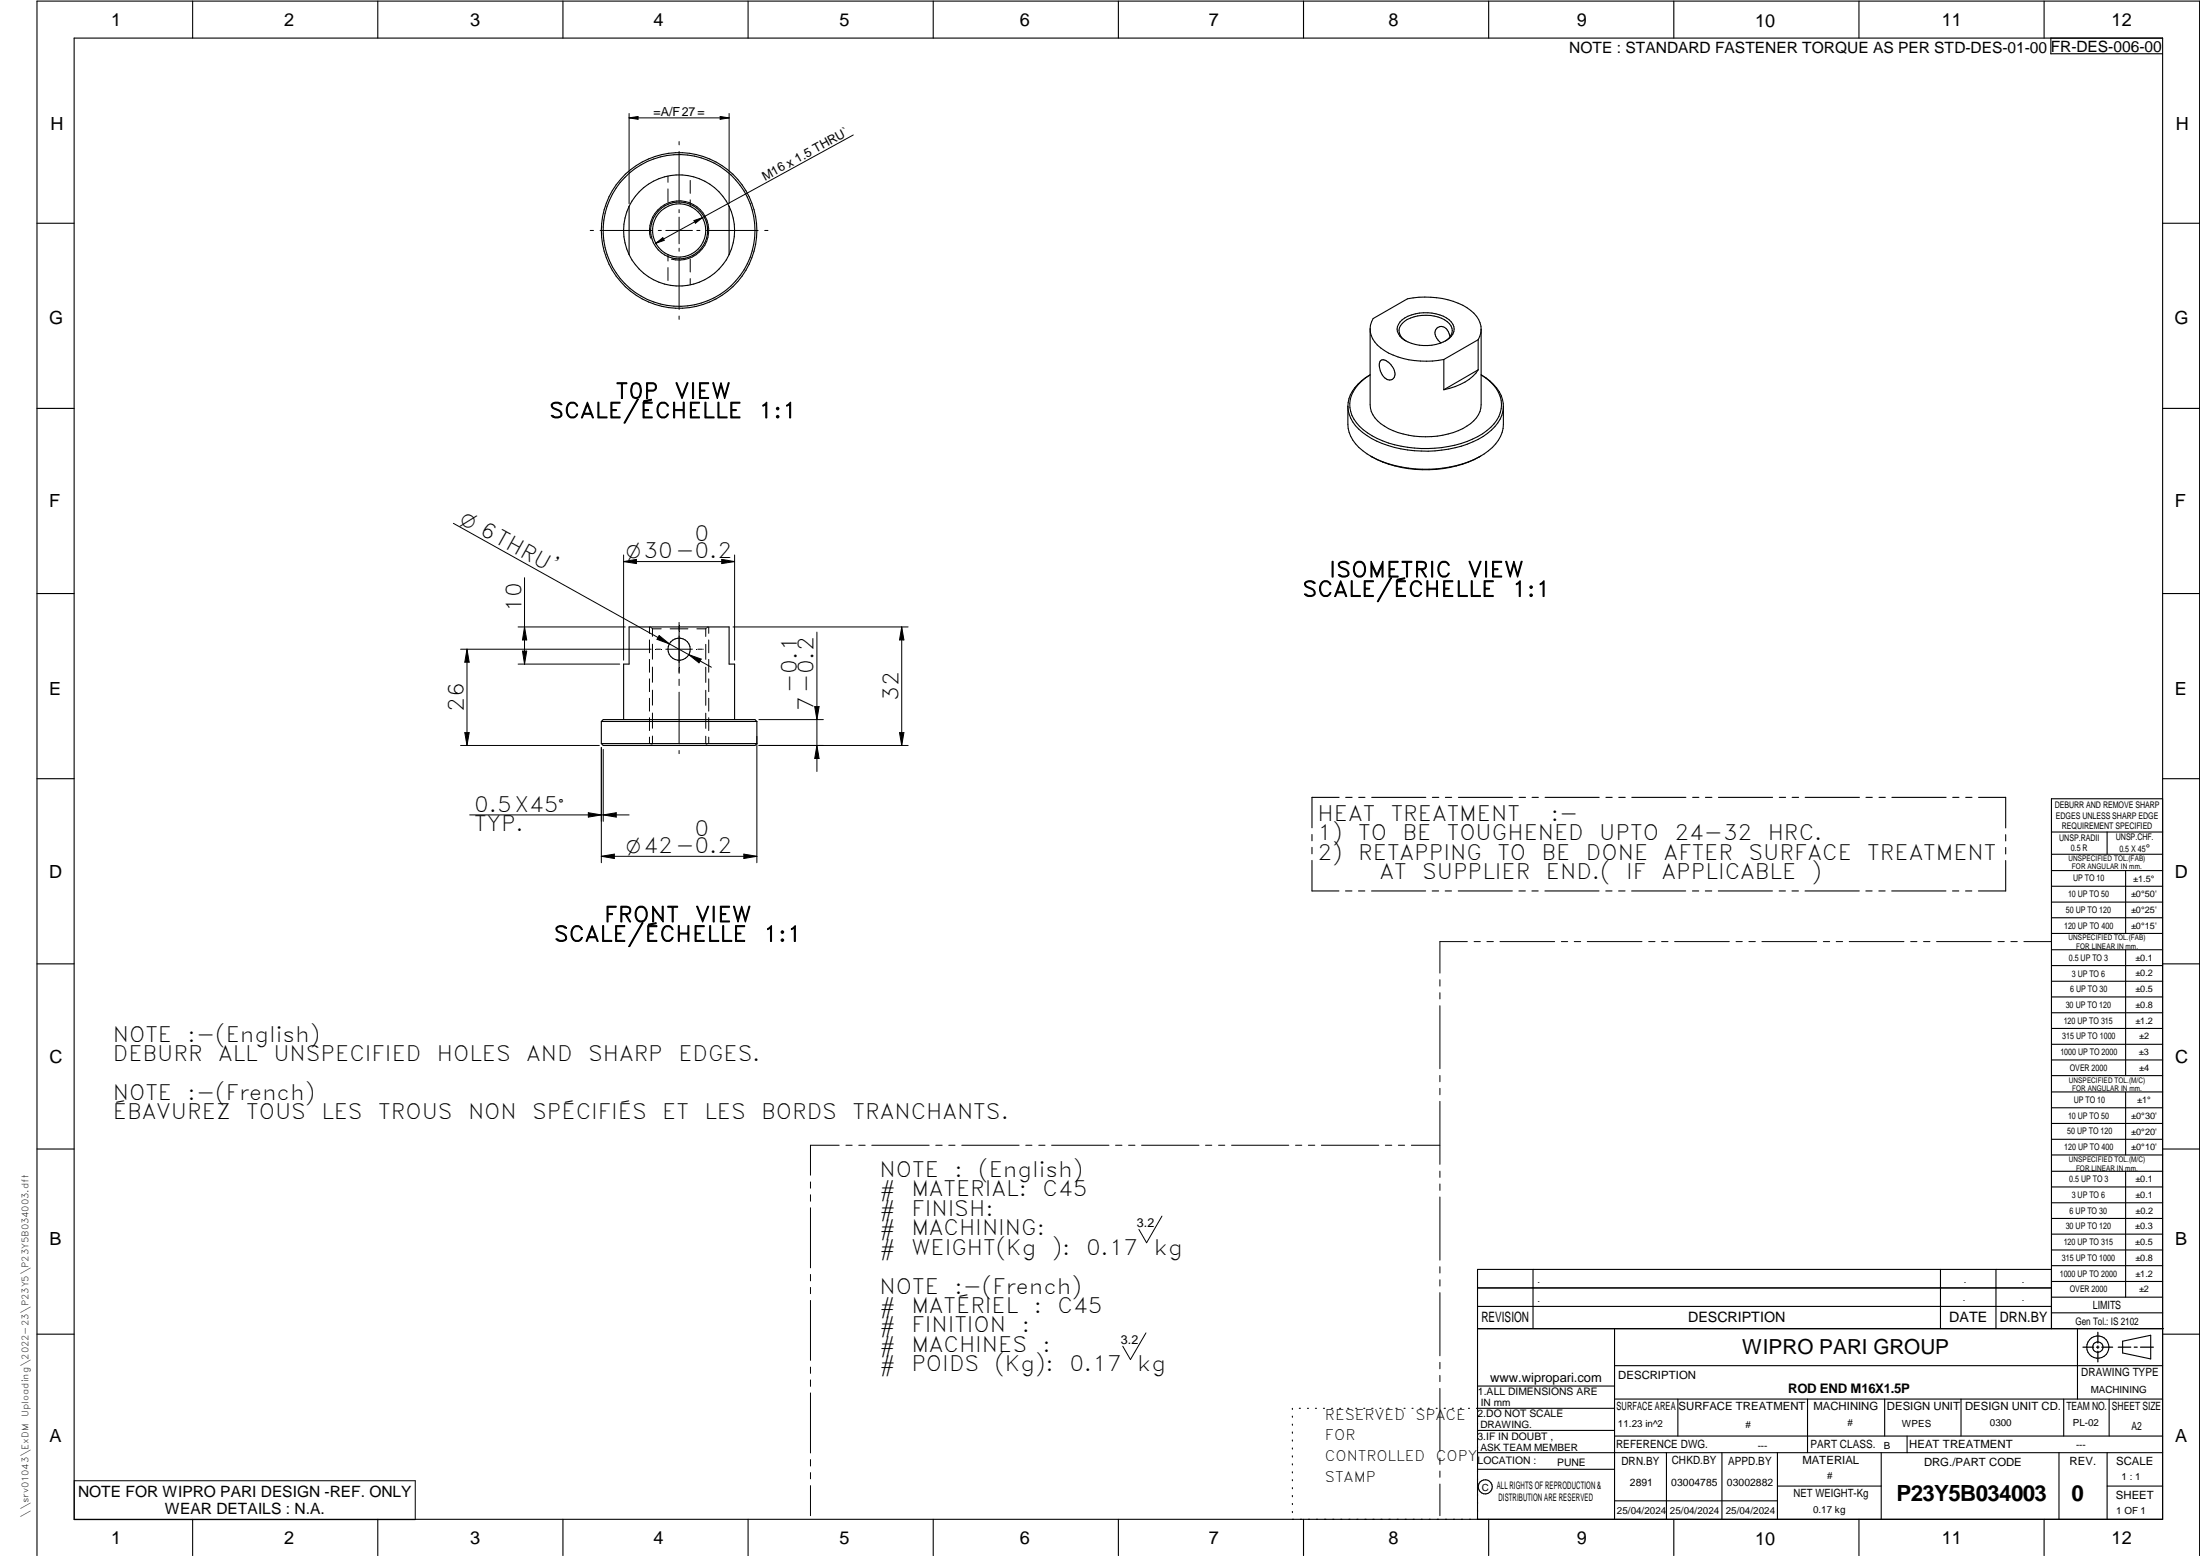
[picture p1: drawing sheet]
<svg xmlns="http://www.w3.org/2000/svg" width="594mm" height="420mm" viewBox="0 0 594 420" stroke-linecap="round" stroke-linejoin="round" font-family="sans-serif">
<g fill="none" stroke="#000" stroke-width=".3">
<path d="M20 10.3h564v400h-564zM52 .3v10M102 .3v10M152 .3v10M202 .3v10M252 .3v10M302 .3v10M352 .3v10M402 .3v10M452 .3v10M502 .3v10M552 .3v10"/>
<path d="M553.8 10.3v4.2h30.2M169.9 55.7v13M169.9 55.7a15.1 15.1 0 0 0 0 13M196.9 55.7a15 15 0 0 0-13.5-8.5 15 15 0 0 0-13.5 8.5M196.9 55.7v13M196.9 55.7a15.1 15.1 0 0 1 0 13M10 60.3h10M196.9 68.7a15 15 0 0 1-13.5 8.5 15 15 0 0 1-13.5-8.5M584 60.3h10M372.7 97.5a1.48 1.48 0 0 1 2.1 .2 3.5 3.5 0 0 1 1.5 4.5 2 2 0 0 1-3.1-1 4 4 0 0 1-.5-3.7zM378.6 86.4a11.5 11.5 0 0 1 12.7 0 3.1 3.1 0 0 1-.7 5.5 11.7 11.7 0 0 1-12-.5 3 3 0 0 1 0-5zM379.7 92.1a2.98 2.98 0 0 1-1.9-2.5 2.98 2.98 0 0 1 1.5-2.8 10.7 10.7 0 0 1 11.5 .1 2.94 2.94 0 0 1 1.4 2.8 2.94 2.94 0 0 1-2 2.4"/>
<path d="M389.9 97.1v8.1M391.6 90.9a2.82 2.82 0 0 0-2.9-2.7 1.92 1.92 0 0 0-.7 3.2l1.1 1.2M399.2 91.7a5.8 5.8 0 0 0-2.1-7.9 21.8 21.8 0 0 0-17-3.1l-9.3 5.3a5.8 5.8 0 0 0 2 7.9 21.8 21.8 0 0 0 17.1 3.2M399.2 91.7l-9.3 5.4M399.2 99.9a13.8 13.8 0 0 1-9.3 5.3M399.2 99.9l-9.3 5.3M399.2 91.7v8.2M400 88.9v20.4a6.9 6.9 0 0 1-3.9 5.8 23 23 0 0 1-22.3 0 7.1 7.1 0 0 1-3.8-5.8v-20.4M10 110.3h10M364 109.7v4.9a10 10 0 0 0 5.1 8 32.5 32.5 0 0 0 29 1.5 12.5 12.5 0 0 0 7.8-8.4l.1-6M368.8 102a8.7 8.7 0 0 0-4.1 9.1 12.3 12.3 0 0 0 7.2 7.3 32.1 32.1 0 0 0 28.4-1.3 9.4 9.4 0 0 0 5.1-8.9 10.2 10.2 0 0 0-5.4-7 10.5 10.5 0 0 1 6 8.8 10.4 10.4 0 0 1-5.5 7.9 32.5 32.5 0 0 1-30.1 .5 10.7 10.7 0 0 1-6.4-8.7M368.8 102a9.8 9.8 0 0 0-4.8 7.7"/>
<path d="M370 101.2l-1.2 .8M584 110.3h10M370.1 123.1a31.7 31.7 0 0 0 29.7 0M10 160.3h10M584 160.3h10M162.4 194.8h42M162.4 194.8v6M162.4 194.8l.5-.5h41l.5 .5M168.4 194.3v-15h1.5v-10h27v10h1.5v15M204.4 194.8v6M10 210.3h10M162.4 200.8l.5 .5h41l.5-.5"/>
<path d="M162.4 200.8h42M361.6 215.3h-7.3v8.2M363.4 215.3h1.7M366.9 215.3h1.7M370.4 215.3h14.6M386.8 215.3h1.7M390.3 215.3h1.7M393.8 215.3h14.6M410.2 215.3h1.7M413.7 215.3h1.7M417.2 215.3h14.6M433.7 215.3h1.6"/>
<path d="M437.1 215.3h1.8M440.6 215.3h14.6M457.1 215.3h1.7M460.5 215.3h1.8M464.1 215.3h14.6M480.5 215.3h1.7M483.9 215.3h1.8M487.5 215.3h14.6M503.9 215.3h1.7M507.4 215.3h1.7M510.9 215.3h14.6M527.3 215.3h1.7"/>
<path d="M530.8 215.3h1.7M534.3 215.3h7.3v8.3M584 215.7h-30v143.1M584 210.3h10M354.3 225.3v1.7M354.3 228.8v1.7M354.3 232.3v8.3h7.3M541.6 232.4v8.2h-7.4M541.6 225.4v1.7M541.6 228.9v1.7M554 224.7h30M554 230.7h30"/>
<path d="M554 235.1h30M554 239.3h30M569 224.7v6M574 235.1v17M363.3 240.6h1.8M366.9 240.6h1.6M370.4 240.6h14.6M386.8 240.6h1.7M390.3 240.6h1.7M393.8 240.6h14.6M410.2 240.6h1.7M413.7 240.6h1.7"/>
<path d="M417.2 240.6h14.6M433.6 240.6h1.7M437.1 240.6h1.7M440.6 240.6h14.6M457 240.6h1.7M460.5 240.6h1.7M464 240.6h14.6M480.4 240.6h1.7M483.9 240.6h1.7M487.4 240.6h14.7M503.8 240.6h1.7M507.4 240.6h1.7"/>
<path d="M510.8 240.6h14.7M527.3 240.6h1.6M530.8 240.6h1.7M554 243.6h30M554 247.8h30M554 252.1h30M554 256.5h30M574 256.5v33.9M10 260.3h10M554 260.7h30M554 265h30M554 269.2h30"/>
<path d="M554 273.5h30M554 277.7h30M584 260.3h10M554 282h30M554 286.2h30M554 290.4h30M554 294.9h30M554 299.1h30M574 294.9v17M10 310.3h10M554 303.4h30M554 307.6h30"/>
<path d="M554 311.9h30M554 316.3h30M574 316.3v34M584 310.3h10M554 320.5h30M554 324.8h30M554 329h30M554 333.2h30M554 337.5h30M399 358.8h185.2M399 352.8h155M399 347.8h155"/>
<path d="M414 342.8v16M436 358.8v51.5M524 342.8v16M539 342.8v16M554 341.8h30M554 346h30M554 350.3h30M554 354.5h30M554 342.8h-155v67.5M561 358.8v19M10 360.3h10M399 374.3h37"/>
<path d="M436 377.8h148M453.1 377.8v10M488.1 377.8v14.5M508.9 377.8v10M529.5 377.8v10M557.3 377.8v10M569.5 377.8v10M573.2 362.2l7.6-1.6v6.3l-7.6-1.6zM584 368.8h-148M584 360.3h10M349 380.3v.3M349 382.4v.3"/>
<path d="M349 384.6v.3M349 386.7v.3M349 388.8v.3M349 391v.3M349 393.1v.3M349 395.3v.3M349 397.4v.3M349 399.5v.3M350.9 380.3h.2M353.1 380.3h.2M355.2 380.3h.3M357.4 380.3h.3"/>
<path d="M359.6 380.3h.3M361.7 380.3h.3M363.9 380.3h.3M366.1 380.3h.3M368.3 380.3h.2M370.4 380.3h.3M372.6 380.3h.3M374.8 380.3h.3M376.9 380.3h.4M379.1 380.3h.3M381.3 380.3h.3M383.4 380.3h.4"/>
<path d="M385.6 380.3h.3M387.8 380.3h.3M390 380.3h.3M392.2 380.3h.3M394.3 380.3h.3M396.5 380.3h.3M398.7 380.3h37.3M399 396.7h37M399 392.3h185M399 386.2h37M436 387.8h148M450 392.3v18"/>
<path d="M465 392.3v18M480 392.3v18M508 392.3v18M515 387.8v4.5M556 392.3v18M569 392.3v18M52 410.3v9.7M102 410.3v9.7M152 410.3v9.7M202 410.3v9.7M252 410.3v9.7M302 410.3v9.7"/>
<path d="M349 401.7v.3M349 403.8v.4M349 406v.3M349 408.1v.3M352 410.3v9.7M402 410.3v9.7M436 405.3h44M452 410.3v9.7M480 401.3h28M502 410.3v9.7M552 410.3v9.7M569 401.3h15"/>
<path d="M10 420v-419.7h584v419.7"/>
<circle cx="183.4" cy="62.2" r="21"/>
<circle cx="183.4" cy="62.2" r="20.5"/>
<circle cx="183.4" cy="62.2" r="7.7"/>
<circle cx="183.4" cy="62.2" r="7.2"/>
<circle cx="183.4" cy="175.3" r="2.99"/>
<circle cx="566.5" cy="363.7" r="1.39"/>
<circle cx="566.5" cy="363.8" r="3"/>
<circle cx="401.1" cy="401.5" r="1.9"/>
</g>
<g fill="none" stroke="#000" stroke-width=".27">
<path d="M169.9 30.6v24.4M169.9 31.8h27M169.9 31.8l2.4-.3v.7zM183.4 38.2v.9M194.5 31.5l2.4 .3-2.4 .4zM196.9 30.6v24.4M230.4 36.4l-53.3 29.3M180.4 47.5v1.7M180.4 51v3.5M183.4 40.9v13.9M183.4 56.6v.8M183.4 58.6v7.2"/>
<path d="M186.4 48.7v3.5M186.4 54v1.7M187.4 59.6l2.3-.8-1.9 1.5zM159.4 62.2h.9M162 62.2h14M175.7 64.3a8 8 0 0 1 7-10 8 8 0 0 1 8.7 8.7 8 8 0 0 1-10.1 7M177.1 65.7l1.9-1.5 .4 .7zM177.8 62.2h.8M179.8 62.2h7.2M180.4 68.7v1.8M180.4 72.3v3.4M183.4 67v.9"/>
<path d="M183.4 69.6v14M186.4 70v3.4M186.4 75.2v1.7M188.2 62.2h.8M190.8 62.2h13.9M206.5 62.2h.9M183.4 85.3v.9M122.4 141.3l58.4 32.6M141.6 156v23.3M168.4 149.9v28.4M168.4 151.6l3.5-.6v1.2zM168.4 151.6h30"/>
<path d="M194.9 151l3.5 .6-3.5 .6zM198.4 149.9v28.4M124.4 175.3h51.4M126.1 175.3v26M126.1 175.3l.6 3.5h-1.2zM139.9 179.3h27.4M139.9 169.3h28.9M141.1 175.8h1.1l-.6 3.5zM141.6 169.3l.6 3.5h-1.1zM175.4 169.3v1.7M175.4 172.8v3.5M175.4 178.1v3.4"/>
<path d="M175.7 169.3l.1 .2M176 169.6l.2 .2M176.2 169.8h2.4M176.2 169.8v2M176.2 173.9v4.1M177.2 175.3h1.1M178 171.6l2.8 2.3-3.4-1.3zM179.8 175.3h7.2M180.8 173.9l11.3 6.3M181 169.8h4.8M183.4 168.1v13.5M186 176.8l3.4 1.2-.6 1z"/>
<path d="M188.2 169.8h2.4M188.4 175.3h1.2M189.8 175.3h.1M190.6 169.8v2.1M190.6 174v4.1M190.7 169.7l-.1 .1M191.1 169.3l-.2 .2M191.4 169.3v1.7M191.4 172.8v3.5M191.4 178.1v3.4M197.9 169.3h47.3M220.6 170.7v37.6"/>
<path d="M243.5 169.3l.6 3.5h-1.2zM243.5 169.3v32M125.5 197.8h1.2l-.6 3.5zM175.4 183.3v3.5M175.4 188.6v3.4M175.4 193.8v3.5M175.4 199.1v1.7M176.2 180.1v4.1M176.2 186.4v4M176.2 192.5v4.1M176.2 198.8l-.1 2.2M183.4 181.7v.1"/>
<path d="M183.4 183.4v1.7M183.4 186.9v14M190.6 180.2v4.1M190.6 186.4v4.1M190.6 192.6v4.1M190.6 198.8v2l.1 .2M191.4 183.3v3.5M191.4 188.6v3.4M191.4 193.8v3.5M191.4 199.1v1.7M204.4 198.8v34.2M204.9 194.3h17.4"/>
<path d="M220 190.8h1.2l-.6 3.5zM242.9 197.8h1.2l-.6 3.5zM124.4 201.3h37.4M158.9 219.5l3.5 .5-3.5 .6zM162.4 201.8v31.2M162.9 202.4v19.4M175.8 201.1l-.1 .2M183.4 202.6v.9M190.9 201.2l.2 .1M204.9 201.3h40.3M220.6 201.3l.6 3.5h-1.2zM126.8 220h43.1"/>
<path d="M162.4 231.2l3.5-.6v1.2zM162.4 231.2h42M162.9 220l3.5-.5v1.1zM200.9 230.6l3.5 .6-3.5 .6zM396.2 254.3h-7.4v8.5M398.1 254.3h1.6M401.5 254.3h1.8M405 254.3h14.8M421.6 254.3h1.7M425.1 254.3h1.7M428.6 254.3h14.8M445.2 254.3h1.7"/>
<path d="M448.7 254.3h1.7M452.2 254.3h14.8M468.8 254.3h1.7M472.3 254.3h1.7M475.8 254.3h14.8M492.4 254.3h1.7M495.8 254.3h1.8M499.4 254.3h14.7M516 254.3h1.6M519.4 254.3h1.8M522.9 254.3h14.8M539.5 254.3h1.7"/>
<path d="M543 254.3h1.7M546.5 254.3h7.4M388.8 264.5v1.8M388.8 268.1v1.6M388.8 271.6v17M388.8 290.4v1.7M388.8 293.9v1.7M388.8 297.4v17M218.9 319.2v1.6M226.6 309.2h-7.7v8.1M228.4 309.2h1.7M231.9 309.2h1.7"/>
<path d="M235.4 309.2h15.5M252.7 309.2h1.7M256.2 309.2h1.7M259.7 309.2h15.5M277 309.2h1.7M280.5 309.2h1.7M284 309.2h15.5M301.2 309.2h1.8M304.8 309.2h1.7M308.3 309.2h15.5M325.5 309.2h1.7M329.1 309.2h1.6"/>
<path d="M332.6 309.2h15.4M349.8 309.2h1.7M353.3 309.2h1.7M356.8 309.2h15.5M374.1 309.2h1.7M377.6 309.2h1.7M381.1 309.2h7.7M388.8 316.2v1.7M388.8 319.7v1.7M218.9 322.6v1.8M218.9 326.1v16.2M313.8 328.4l-4.2 7.2-2.1-3.6"/>
<path d="M388.8 323.2v17.1M218.9 344.1v1.8M218.9 347.6v1.7M218.9 351.2v16.1M309.4 359.9l-4.1 7.2-2.1-3.6M388.8 342.1v1.6M388.8 345.6v1.7M388.8 349v17.1M218.9 369.1v1.7M218.9 372.6v1.8M218.9 376.1v16.2M388.8 367.9v1.7"/>
<path d="M388.8 371.4v1.7M388.8 374.9v17M20.1 399.8h92v10.5h-92zM218.9 394.1v1.8M218.9 397.6v1.7M388.8 393.7v1.7M388.8 397.2v1.7M218.9 401.2v8.1M388.8 400.7v8.6"/>
</g>
<path d="M566.5 359.7v3M562.5 363.8h2.9M566.1 363.8h.7M566.5 363.4v.7M566.5 364.9v2.8M567.6 363.8h2.9M572 363.8h3.4M576.3 363.8h.8M578 363.8h3.5" fill="none" stroke="#000" stroke-width=".34"/>
<g fill="#000">
<path d="M169.9 31.8l2.4-.3v.7zM194.5 31.5l2.4 .3-2.4 .4zM177.1 65.7l1.9-1.5 .4 .7zM187.4 59.6l2.3-.8-1.9 1.5zM168.4 151.6l3.5-.6v1.2zM194.9 151l3.5 .6-3.5 .6zM126.1 175.3l.6 3.5h-1.2zM141.1 175.8h1.1l-.6 3.5zM141.6 169.3l.6 3.5h-1.1zM178 171.6l2.8 2.3-3.4-1.3zM186 176.8l3.4 1.2-.6 1zM243.5 169.3l.6 3.5h-1.2z"/>
<path d="M125.5 197.8h1.2l-.6 3.5zM220 190.8h1.2l-.6 3.5zM242.9 197.8h1.2l-.6 3.5zM220.6 201.3l.6 3.5h-1.2zM158.9 219.5l3.5 .5-3.5 .6zM162.4 231.2l3.5-.6v1.2zM162.9 220l3.5-.5v1.1zM200.9 230.6l3.5 .6-3.5 .6z"/>
</g>
<g font-size="6">
<text x="512.1" y="405.2">P23Y5B034003</text>
<text x="559.4" y="405.2">0</text>
</g>
<g font-size="5.7">
<text x="166.2" y="107.6">T0P</text>
<text x="182.2" y="107.6">VIEW</text>
<text x="148.3" y="112.9">SCALE/ÉCHELLE</text>
<text x="204.8" y="112.9">1:1</text>
<text x="187.5" y="146.2">0</text>
<text x="358.9" y="155.8">ISOMETRIC</text>
<text x="396.3" y="155.8">VIEW</text>
<text x="351.7" y="161.1">SCALE/ÉCHELLE</text>
<text x="408.3" y="161.1">1:1</text>
<text x="140.8" y="165.1" transform="rotate(-90 140.8 165.1)">10</text>
<text x="215.2" y="187.2" transform="rotate(-90 215.2 187.2)">-0.1</text>
<text x="219.7" y="191.9" transform="rotate(-90 219.7 191.9)">7-0.2</text>
<text x="242.6" y="189.3" transform="rotate(-90 242.6 189.3)">32</text>
<text x="125.3" y="192.3" transform="rotate(-90 125.3 192.3)">26</text>
<text x="128.1" y="219.2">0.5X45v</text>
<text x="355.8" y="221.6">HEAT</text>
<text x="375.6" y="221.6">TREATMENT</text>
<text x="418.8" y="221.6">:-</text>
<text x="128.1" y="224.4">TYP.</text>
<text x="187.5" y="225.8">0</text>
<text x="355.8" y="226.9">1)</text>
<text x="366.8" y="226.9">TO</text>
<text x="378.7" y="226.9">BE</text>
<text x="390.7" y="226.9">TOUGHENED</text>
<text x="431.8" y="226.9">UPTO</text>
<text x="452.2" y="226.9">24-32</text>
<text x="477.3" y="226.9">HRC.</text>
<text x="355.8" y="232.1">2)</text>
<text x="366.8" y="232.1">RETAPPING</text>
<text x="404.3" y="232.1">TO</text>
<text x="416.3" y="232.1">BE</text>
<text x="428.3" y="232.1">DONE</text>
<text x="449.2" y="232.1">AFTER</text>
<text x="472.2" y="232.1">SURFACE</text>
<text x="504.2" y="232.1">TREATMENT</text>
<text x="372.5" y="237.4">AT</text>
<text x="384" y="237.4">SUPPLIER</text>
<text x="417.4" y="237.4">END.(</text>
<text x="439.1" y="237.4">IF</text>
<text x="448.7" y="237.4">APPLICABLE</text>
<text x="489.2" y="237.4">)</text>
<text x="163.1" y="249">FRONT</text>
<text x="187.7" y="249">VIEW</text>
<text x="149.6" y="254.2">SCALE/ÉCHELLE</text>
<text x="206.1" y="254.2">1:1</text>
<text x="30.5" y="281.3">NOTE</text>
<text x="50.7" y="281.3">:-(English)</text>
<text x="30.5" y="286.5">DEBURR</text>
<text x="58.9" y="286.5">ALL</text>
<text x="73.8" y="286.5">UNSPECIFIED</text>
<text x="118" y="286.5">HOLES</text>
<text x="142.1" y="286.5">AND</text>
<text x="158.8" y="286.5">SHARP</text>
<text x="183.2" y="286.5">EDGES.</text>
<text x="30.5" y="297">NOTE</text>
<text x="50.7" y="297">:-(French)</text>
<text x="30.5" y="302.3">ÉBAVUREZ</text>
<text x="66.5" y="302.3">TOUS</text>
<text x="86.8" y="302.3">LES</text>
<text x="102.1" y="302.3">TROUS</text>
<text x="126.4" y="302.3">NON</text>
<text x="143.7" y="302.3">SPÉCIFIÉS</text>
<text x="178.8" y="302.3">ET</text>
<text x="190.2" y="302.3">LES</text>
<text x="205.6" y="302.3">BORDS</text>
<text x="230.2" y="302.3">TRANCHANTS.</text>
<text x="237.5" y="317.8">NOTE</text>
<text x="257.7" y="317.8">:</text>
<text x="264.1" y="317.8">(English)</text>
<text x="237.5" y="323">#</text>
<text x="246.1" y="323">MATERIAL:</text>
<text x="281.5" y="323">C45</text>
<text x="237.5" y="328.3">#</text>
<text x="246.1" y="328.3">FINISH:</text>
<text x="237.5" y="333.5">#</text>
<text x="246.1" y="333.5">MACHINING:</text>
<text x="237.5" y="338.8">#</text>
<text x="246.1" y="338.8">WEIGHT(Kg</text>
<text x="284" y="338.8">):</text>
<text x="293.3" y="338.8">0.17</text>
<text x="311.6" y="338.8">kg</text>
<text x="237.5" y="349.3">NOTE</text>
<text x="257.7" y="349.3">:-(French)</text>
<text x="237.5" y="354.5">#</text>
<text x="237.5" y="359.8">#</text>
<text x="246.1" y="354.5">MATÉRIEL</text>
<text x="246.1" y="359.8">FINITION</text>
<text x="275.9" y="359.8">:</text>
<text x="279.2" y="354.5">:</text>
<text x="285.6" y="354.5">C45</text>
<text x="237.5" y="365">#</text>
<text x="246.1" y="365">MACHINES</text>
<text x="281.5" y="365">:</text>
<text x="237.5" y="370.3">#</text>
<text x="246.1" y="370.3">POIDS</text>
<text x="268.5" y="370.3">(Kg):</text>
<text x="288.8" y="370.3">0.17</text>
<text x="307.1" y="370.3">kg</text>
</g>
<text font-size="5.6" x="470.5" y="365.5">WIPRO PARI GROUP</text>
<g font-size="5.4">
<text x="123.9" y="141.1" transform="rotate(29 123.9 141.1)">O 6THRU'</text>
<text x="169.1" y="150.7">O30-0.2</text>
<text x="169.1" y="230.3">O42-0.2</text>
</g>
<g font-size="4.9">
<text x="30" y="6.9">1</text>
<text x="76.7" y="6.9">2</text>
<text x="127" y="6.9">3</text>
<text x="176.5" y="6.9">4</text>
<text x="226.7" y="6.9">5</text>
<text x="275.4" y="6.9">6</text>
<text x="326.4" y="6.9">7</text>
<text x="375" y="6.9">8</text>
<text x="425.8" y="6.9">9</text>
<text x="473.9" y="7.3">10</text>
<text x="524.3" y="6.9">11</text>
<text x="570.2" y="6.9">12</text>
<text x="13.6" y="35.1">H</text>
<text x="587.6" y="35.1">H</text>
<text x="13.2" y="87.5">G</text>
<text x="587.2" y="87.5">G</text>
<text x="13.2" y="137">F</text>
<text x="587.2" y="137">F</text>
<text x="13.2" y="187.6">E</text>
<text x="587.2" y="187.6">E</text>
<text x="13.2" y="237">D</text>
<text x="587.2" y="237">D</text>
<text x="13.4" y="287.1">C</text>
<text x="587.4" y="287.1">C</text>
<text x="13.4" y="336.2">B</text>
<text x="587.4" y="336.2">B</text>
<text x="13.4" y="389.3">A</text>
<text x="587.4" y="389.3">A</text>
<text x="30" y="416.9">1</text>
<text x="76.7" y="416.9">2</text>
<text x="127" y="416.9">3</text>
<text x="176.5" y="416.9">4</text>
<text x="226.7" y="416.9">5</text>
<text x="275.4" y="416.9">6</text>
<text x="326.4" y="416.9">7</text>
<text x="375" y="416.9">8</text>
<text x="425.8" y="416.9">9</text>
<text x="473.9" y="417.3">10</text>
<text x="524.3" y="416.9">11</text>
<text x="570.2" y="416.9">12</text>
</g>
<g font-size="4.2">
<text x="423.7" y="14.3">NOTE : STANDARD FASTENER TORQUE AS PER STD-DES-01-00</text>
<text x="553.8" y="14">FR-DES-006-00</text>
<text x="21.1" y="404.3">NOTE FOR WIPRO PARI DESIGN -REF. ONLY</text>
<text x="44.5" y="408.8">WEAR DETAILS : N.A.</text>
</g>
<g font-size="3.9">
<text x="400" y="357.1">REVISION</text>
<text x="455.9" y="357.1">DESCRIPTION</text>
<text x="526.4" y="357.1">DATE</text>
<text x="540" y="357.1">DRN.BY</text>
<text x="357.8" y="383.3">RESERVED</text>
<text x="382.3" y="383.3">SPACE</text>
<text x="357.8" y="388.9">FOR</text>
<text x="357.8" y="394.5">CONTROLLED</text>
<text x="387.8" y="394.5">COPY</text>
<text x="357.8" y="400">STAMP</text>
</g>
<text font-size="3.6" x="482.8" y="376.1">ROD END M16X1.5P</text>
<text font-size="3.5" x="402.4" y="373.3">www.wipropari.com</text>
<g font-size="3.4">
<text x="176.5" y="31.2">=A/F27=</text>
<text x="206.6" y="48.8" transform="rotate(-29 206.6 48.8)">M16 x 1.5 THRU`</text>
<text x="307" y="331.4">3.2</text>
<text x="302.7" y="362.9">3.2</text>
</g>
<g font-size="3.1">
<text x="565.1" y="353.5">LIMITS</text>
<text x="562" y="371.7">DRAWING TYPE</text>
<text x="437" y="372.3">DESCRIPTION</text>
<text x="436.5" y="380.8">SURFACE AREA</text>
<text x="453.3" y="380.8">SURFACE TREATMENT</text>
<text x="489.7" y="380.8">MACHINING</text>
<text x="509.5" y="380.8">DESIGN UNIT</text>
<text x="530.6" y="380.8">DESIGN UNIT CD.</text>
<text x="558" y="380.6">TEAM NO.</text>
<text x="570.3" y="380.7">SHEET SIZE</text>
<text x="575.6" y="386.1">A2</text>
<text x="436.4" y="391.1">REFERENCE DWG.</text>
<text x="437.8" y="395.5">DRN.BY</text>
<text x="451.4" y="395.4">CHKD.BY</text>
<text x="466.6" y="395.5">APPD.BY</text>
<text x="486.7" y="395.4">MATERIAL</text>
<text x="488.9" y="390.9">PART CLASS.</text>
<text x="515.6" y="390.9">HEAT TREATMENT</text>
<text x="519.6" y="395.9">DRG./PART CODE</text>
<text x="558.9" y="395.5">REV.</text>
<text x="571.4" y="395.6">SCALE</text>
<text x="484.3" y="404.2">NET WEIGHT-Kg</text>
<text x="571.4" y="404.7">SHEET</text>
</g>
<text font-size="3" x="579.5" y="230.1">°</text>
<g font-size="2.8">
<text x="560.4" y="357.7">Gen Tol.: IS 2102</text>
<text x="399.1" y="376.6">1.ALL DIMENSIONS ARE</text>
<text x="399" y="382.7">2.DO NOT SCALE</text>
<text x="399" y="388.7">3.IF IN DOUBT ,</text>
<text x="399" y="395.4">LOCATION :</text>
<text x="420.5" y="396">PUNE</text>
<text x="404.2" y="402">ALL RIGHTS OF REPRODUCTION &amp;</text>
<text x="440.1" y="401.2">2891</text>
<text x="451.3" y="401.2">03004785</text>
<text x="466.3" y="401.2">03002882</text>
<text x="404.7" y="405.4">DISTRIBUTION ARE RESERVED</text>
</g>
<g font-size="2.7">
<text x="564.6" y="376.2">MACHINING</text>
<text x="399.9" y="379.7">IN mm</text>
<text x="399.7" y="385.7">DRAWING.</text>
<text x="436.9" y="385.4">11.23 in^2</text>
<text x="471.4" y="385.5">#</text>
<text x="498.9" y="385">#</text>
<text x="513.6" y="385.3">WPES</text>
<text x="537.3" y="385.1">0300</text>
<text x="559.7" y="385.1">PL-02</text>
<text x="399.7" y="391.8">ASK TEAM MEMBER</text>
<text x="474.6" y="391.2">---</text>
<text x="508.7" y="391.2">B</text>
<text x="560.6" y="391.1">---</text>
<text x="493.4" y="399.5">#</text>
<text x="572.8" y="399.7">1 : 1</text>
<text x="400.1" y="402.5">C</text>
<text x="436.6" y="408.7">25/04/2024</text>
<text x="450.9" y="408.8">25/04/2024</text>
<text x="466" y="408.9">25/04/2024</text>
<text x="489.6" y="408.5">0.17 kg</text>
<text x="571.4" y="408.7">1 OF 1</text>
</g>
<g font-size="2.5">
<text x="554.9" y="218.3">DEBURR AND REMOVE SHARP</text>
<text x="555.2" y="221">EDGES UNLESS SHARP EDGE</text>
<text x="556.1" y="227.1">UNSP.RADII</text>
<text x="556.8" y="223.8">REQUIREMENT SPECIFIED</text>
<text x="571.4" y="226.9">UNSP.CHF.</text>
<text x="559.2" y="229.9">0.5 R</text>
<text x="572.3" y="230.1">0.5 X 45</text>
<text x="559.8" y="238">UP TO 10</text>
<text x="576.1" y="238.1">±1.5°</text>
<text x="558.5" y="242.2">10 UP TO 50</text>
<text x="575.5" y="242.3">±0°50'</text>
<text x="557.4" y="250.7">120 UP TO 400</text>
<text x="557.9" y="246.5">50 UP TO 120</text>
<text x="575.5" y="250.7">±0°15'</text>
<text x="575.5" y="246.5">±0°25'</text>
<text x="558.7" y="259.4">0.5 UP TO 3</text>
<text x="559.5" y="263.7">3 UP TO 6</text>
<text x="576.6" y="263.6">±0.2</text>
<text x="576.6" y="259.4">±0.1</text>
<text x="559" y="267.9">6 UP TO 30</text>
<text x="576.6" y="267.9">±0.5</text>
<text x="557.8" y="272.2">30 UP TO 120</text>
<text x="576.6" y="272.2">±0.8</text>
<text x="556.9" y="280.7">315 UP TO 1000</text>
<text x="557.3" y="276.4">120 UP TO 315</text>
<text x="576.6" y="276.4">±1.2</text>
<text x="577.7" y="280.7">±2</text>
<text x="556.4" y="284.9">1000 UP TO 2000</text>
<text x="577.6" y="284.9">±3</text>
<text x="558.9" y="289.2">OVER 2000</text>
<text x="577.7" y="289.3">±4</text>
<text x="560" y="297.9">UP TO 10</text>
<text x="577.1" y="297.9">±1°</text>
<text x="558.5" y="302.1">10 UP TO 50</text>
<text x="575.5" y="302.1">±0°30'</text>
<text x="557.4" y="310.6">120 UP TO 400</text>
<text x="558.2" y="306.3">50 UP TO 120</text>
<text x="575.5" y="310.6">±0°10'</text>
<text x="575.5" y="306.4">±0°20'</text>
<text x="558.8" y="319.2">0.5 UP TO 3</text>
<text x="559.4" y="323.4">3 UP TO 6</text>
<text x="576.6" y="319.2">±0.1</text>
<text x="576.6" y="323.5">±0.1</text>
<text x="558.9" y="327.7">6 UP TO 30</text>
<text x="576.7" y="327.7">±0.2</text>
<text x="557.8" y="332">30 UP TO 120</text>
<text x="576.6" y="332">±0.3</text>
<text x="556.8" y="340.5">315 UP TO 1000</text>
<text x="557.3" y="336.3">120 UP TO 315</text>
<text x="576.6" y="336.3">±0.5</text>
<text x="576.6" y="340.5">±0.8</text>
<text x="415.2" y="346.4">.</text>
<text x="530.3" y="346.5">.</text>
<text x="545.9" y="346.4">.</text>
<text x="556.2" y="344.7">1000 UP TO 2000</text>
<text x="576.6" y="344.7">±1.2</text>
<text x="415.2" y="351.5">.</text>
<text x="530" y="351.3">.</text>
<text x="545.9" y="351.4">.</text>
<text x="558.9" y="349">OVER 2000</text>
<text x="577.6" y="349">±2</text>
</g>
<g font-size="2.4">
<text x="7.7" y="382.7" transform="rotate(-90 7.7 382.7)">Uploading\2022-23\P23Y5\P23Y5B034003.dft</text>
<text x="7.7" y="409.8" transform="rotate(-90 7.7 409.8)">\\srv01043\ExDM</text>
</g>
<g font-size="2.1">
<text x="558.5" y="232.4">UNSPECIFIED TOL.(FAB)</text>
<text x="559.5" y="234.7">FOR ANGULAR IN mm.</text>
<text x="558.6" y="253.9">UNSPECIFIED TOL.(FAB)</text>
<text x="560.7" y="256.3">FOR LINEAR IN mm.</text>
<text x="558.7" y="292.3">UNSPECIFIED TOL.(M/C)</text>
<text x="559.6" y="294.7">FOR ANGULAR IN mm.</text>
<text x="558.7" y="313.7">UNSPECIFIED TOL.(M/C)</text>
<text x="560.6" y="316.1">FOR LINEAR IN mm.</text>
</g>
</svg>
